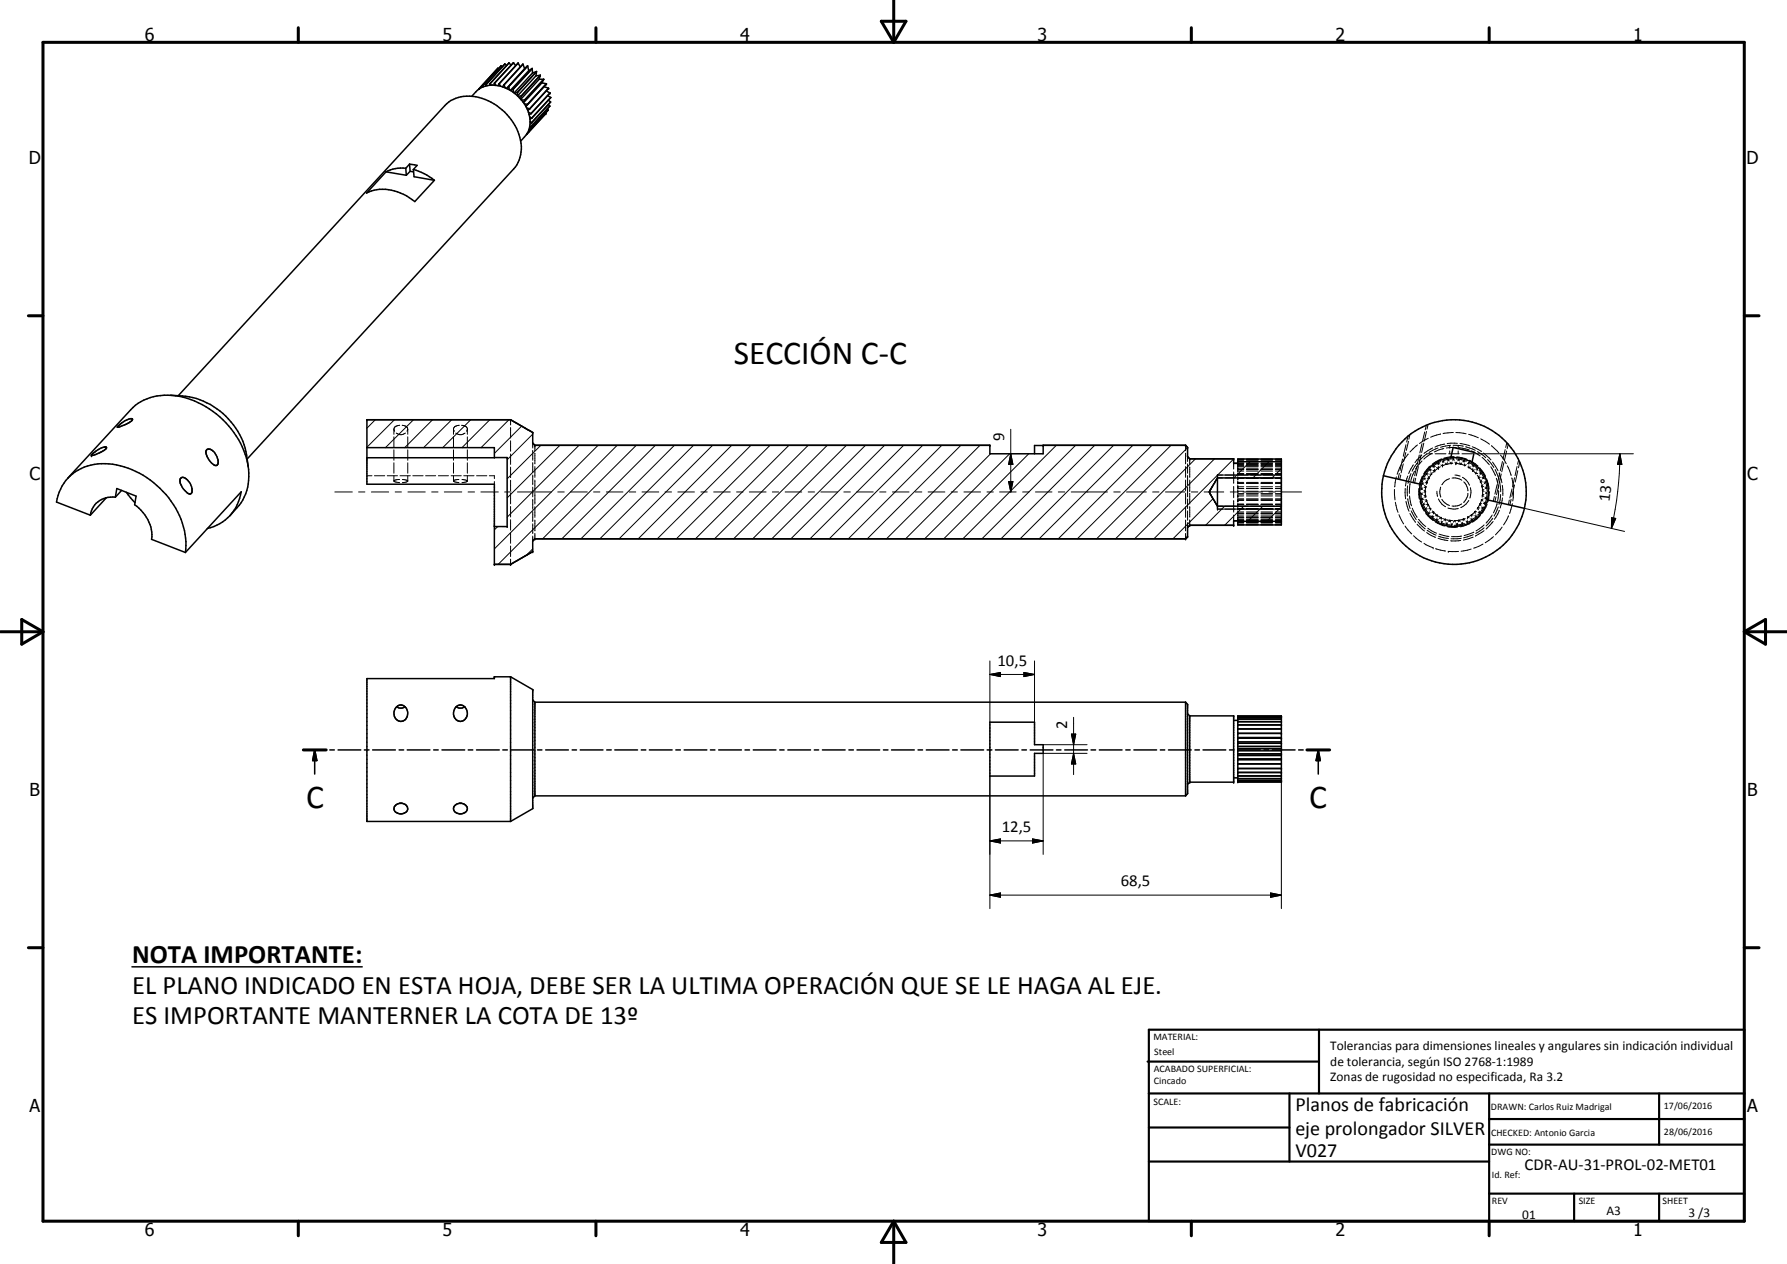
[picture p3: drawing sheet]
<svg xmlns="http://www.w3.org/2000/svg" width="420mm" height="297mm" viewBox="0 0 420 297" stroke-linecap="round" stroke-linejoin="round" font-family="sans-serif">
<g fill="none" stroke="#000" stroke-width=".35">
<path d="M114.2 19.9h.1M114.2 19.9v.3M114.2 19.9l.3 .3M115.2 19.7h.1M115.2 19.7v.4M115.2 19.7l.4 .3M116.2 19.6v.4M116.2 19.6h.1M116.3 19.6l.3 .5M117 16l-4.4 4.9M117 16l.2 .1M117.3 19.7l-.1 .5"/>
<path d="M117.3 19.7h.1M117.4 19.7l.3 .6M118.1 15.7l-.3-.2-4.5 4.9M118.5 19.9l-.4 .5M118.5 19.9h.1M118.5 19.9l.3 .7M118.7 15l-4.5 4.9M118.7 15.1l-4.5 4.8M118.7 15l.4 .4M118.7 15v.1M119.7 14.8l-4.5 4.9M119.7 14.8l.5 .5"/>
<path d="M120.7 14.7l-4.4 4.9M120.7 14.7l-4.5 4.9M120.7 14.7l.5 .7M121.8 14.8l-4.4 4.9M121.8 14.8l-4.5 4.9M121.8 14.8l.5 .9M123 15.1l-4.5 4.8M123 15.1l.3 1M123.3 16.1l-4.2 4.7M124 15.5h.1M124 15.5l-4.4 4.9M124 15.5l-.7 .6"/>
<path d="M124.1 15.5l-4.5 4.9M124.1 15.5l.2 1.1M124.3 16.6l-4.3 4.7M125.1 16.1l-4.4 4.9M125.1 16.1l-4.5 4.9M125.1 16.1l.1 1M125.1 16.1l-.8 .5M125.1 16.1h.1M125.2 17.1l-4.3 4.7M126 17.8l-4.3 4.7M126.1 16.8l-4.4 4.9M126.1 16.8l-.1 1"/>
<path d="M126.1 16.8l-.9 .3M126.1 16.8h.1M126.8 18.6h1M126.8 18.6l-4.3 4.7M127 17.7l-4.4 4.9M127 17.7l-4.4 4.8M127 17.7l-.2 .9M127 17.7l-1 .1M127.4 19.5l1.1 .2M127.4 19.5l-4.3 4.6M127.8 18.7l-4.4 4.8M127.8 18.6l-4.5 4.9"/>
<path d="M127.8 18.7l-.4 .8M127.8 18.6v.1M128.5 19.7l-4.5 4.9M128.5 19.7l-4.5 4.8M128.5 19.7l-.6 .7M95.4 39.5l.1 1.7M95.4 39.5a8 8 0 0 0-4.6 .9M96.3 38.6l1.8 .3-.9 .9M96.3 38.6l.1 1.7M96.3 38.6l-.9 .9M97.2 39.8l.2 1.7 4.7 .9M97.2 39.8l2.5 1 2.4 1.6"/>
<path d="M112.6 20.9v.1M112.6 21h.1M113.3 20.4l.1 .1M113.3 20.4h.2M118.8 20.7l1.2 .6M118.8 20.7a6.2 6.2 0 0 0-7.9 1.9M119.6 20.4l.2 .7M119.6 20.4l-.4 .4M120 21.3l1.7 1.2 .9 1M120.6 21h.1M120.6 21l-.5 .3M120.7 21v.7"/>
<path d="M121.7 21.7h.1M121.7 21.7l-.7 .2M121.7 21.7l-.1 .7M122.6 22.5v.1M122.6 23.5l1.1 1.6 .7 1.8M122.6 22.6l-.2 .6M122.6 22.5l-.8 .1M122.6 23.5h.8M123.3 24.4l.7 .1M123.4 23.5l-.3 .6M123.8 25.4l.7 .2M123.9 31.5h.1"/>
<path d="M124 24.5v.1M124.2 26.4l.7 .3M124.3 30.7h.1M124.3 30.6l.1 .1M124.4 26.9l.1 .6M124.5 27.5a5.7 5.7 0 0 1-2.1 5.7M124.5 25.6l-.4 .4M124.5 25.6h.1M124.5 27.5l.5 .3M124.5 29.8h.3M124.6 29.6l.2 .2M124.6 28.5l.4 .3"/>
<path d="M124.8 29.8h.1M124.9 26.7l-.5 .2M124.9 26.7h.1M125 27.8l-.4 .1M125 27.8h.1M125 28.8l-.4 .1M127.9 20.4l-4.3 4.6 .4-.4M127.9 20.4l1.1 .3M128.3 26.5l-4.4 5M128.4 21.4l.9 .4-4.4 4.9M128.7 25.6l.2 .3M128.8 22.5l.7 .4"/>
<path d="M128.9 25.9l-4.5 4.8M128.9 25.9h.1M128.9 24.6l.4 .3M128.9 23.5l.5 .5M129 20.7l-4.5 4.9M129.3 24.9l-4.5 4.9M129.4 24l-4.4 4.8M129.4 24h.1M129.5 22.9l-4.5 4.9M129.5 22.9h.1M90.8 40.4l-4.6 5a10.5 10.5 0 0 1 11.3 2l4.6-5M90.8 40.4l4.7 .8"/>
<path d="M96.4 40.3l.8 .1M96.4 40.3l-.9 .9M40 92.9l2.9 .1a17.1 17.1 0 0 1 15.1 13.9l.4 2.8M41.9 93l62.7-68.2a8.3 8.3 0 0 1 9.4-1.4 13.2 13.2 0 0 1 8.6 11.7 7.2 7.2 0 0 1-1.8 4.6l-62.7 68.2M120 98.6h-33.7v15.2h29.9v18.8h3.8M120 98.6l5.3 3M15.9 112.4l14.8-16.1a12.4 12.4 0 0 1 12.4-3 21 21 0 0 1 15.4 17 11.4 11.4 0 0 1-2.8 9l-1.6 1.9M15.9 112.4a10.8 10.8 0 0 0-2.6 5.6l7.9 3.1M15.9 112.4a12.5 12.5 0 0 1 13.3-2.7 20.5 20.5 0 0 1 14.5 17.6l-.1 2.5M21.8 106.6l2.1-1.4a.9 .9 0 0 1 1.1 0 5.8 5.8 0 0 1-2.5 1.6l-1 .3zM25 117l-3.8 4.1M27.1 116.8l.4-2 4.5 1.8-.3 2a8.9 8.9 0 0 1 3.9 8.1l8 3.1"/>
<path d="M27.1 116.8a5.1 5.1 0 0 0-5.9 4.3M27.6 100.4h.1M27.7 100.2l1.1-.9a2.8 2.8 0 0 1 2.3-.9 .74 .74 0 0 1-.7 .9l-2.3 1-.5 .1zM27.8 100.4h-.1M28.6 115.2l-1.5 1.6M29.7 115.7l2 2.5M42.4 112.5a1.25 1.25 0 0 1 1.9 .5 2.58 2.58 0 0 1 .6 3l-.3 .1a4 4 0 0 1-2.3-3.4zM48.6 105.7a1.79 1.79 0 0 1 2.2 1.3 2.05 2.05 0 0 1 .2 2.3 2.11 2.11 0 0 1-2-1.4l-.5-1.2-.1-.7zM86.3 105.2h29.9v2.4h-29.9M116.2 107.5h3v16.2h-3M125.3 101.6v2.5l.5 .5h106.9v2h12.6v-2h33.5l.4 .6v2.1l.5 .5h10.4v1.1h.9v-1h10.3v15.5h-10.3v-1h-.9v1h-10.4l-.5 .6v2.1l-.4 .5h-153l-.5 .5v2.5M245.3 104.7h-2.1v1.9"/>
<path d="M284.4 115.8l.1 .1M284.5 116l1.7 3h15.1M284.5 116h.1M286.2 111.6v8M291 108.5h10.3M301.3 112.3h-15.1l-1.7 2.9-.1 .3 .1 .5M325.3 111.8a17 17 0 0 0 12.7 20.4 17 17 0 0 0 20.4-12.7M325.3 111.8a17 17 0 0 1 20.4-12.7 17 17 0 0 1 12.7 20.4M325.3 111.8l8.7 2M334 113.8a8.1 8.1 0 0 0 6 9.7 8.1 8.1 0 0 0 9.7-6M341.1 107.6l.6-2.4 4.9 1.1-.5 2.4M341.1 107.6a8 8 0 0 1 5 1.1"/>
<path d="M341.1 107.6a8.2 8.2 0 0 0-7.1 6.2M346.1 108.7a8.1 8.1 0 0 1 3.6 8.8M349.7 117.5l8.7 2M54.1 121.2a11.2 11.2 0 0 0 2.6-5.6l-13.1 14.2M54.1 121.2a10.5 10.5 0 0 1-5.4 3M125.3 129.6l-5.3 3M291 122.5h10.3M120 159l5.3 3.1v27.9l-5.3 3M120 159v34M120 159h-3.8v.5h-29.9v33.5h33.7M71.3 176.2h5.4M74 176.2l.5 2.5h-1z"/>
<path d="M74 176.2v5.7M77.5 176.2h1.1M79.5 176.2h5.3M85.7 176.2h1.1M87.6 176.2h5.4M93.3 166.1a1.35 1.35 0 0 1 1.9 0M93.3 166.1a1.88 1.88 0 0 0-.6 2.3 1.88 1.88 0 0 0 2.1 1 2.03 2.03 0 0 0 .4-3.3M93.3 166.1l.8 .3h.6l.5-.3M93.8 176.2h1.1M95.7 176.2h5.4M102 176.2h1M103.9 176.2h5.4"/>
<path d="M107.3 166.1a1.38 1.38 0 0 1 2 0M107.3 166.1a1.94 1.94 0 0 0-.6 2.1 1.94 1.94 0 0 0 1.7 1.3 2.01 2.01 0 0 0 .9-3.4M107.3 166.1l.8 .3h.6l.6-.3M110.1 176.2h1.1M112 176.2h5.4M118.2 176.2h1.1M120.2 176.2h5.3M125.3 164.5l.5 .5M125.8 165v22M125.8 165h153M126.4 176.2h1M128.3 176.2h5.3"/>
<path d="M134.5 176.2h1M136.4 176.2h5.4M142.7 176.2h1M144.6 176.2h5.3M150.8 176.2h1M152.7 176.2h5.3M158.9 176.2h1.1M160.9 176.2h5.3M167 176.2h1.1M169 176.2h5.3M175.2 176.2h1M177.1 176.2h5.3"/>
<path d="M183.3 176.2h1.1M185.2 176.2h5.4M191.5 176.2h1M193.4 176.2h5.3M199.6 176.2h1M201.5 176.2h5.3M207.7 176.2h1.1M209.6 176.2h5.4M215.8 176.2h1.1M217.8 176.2h5.3M224 176.2h1.1M225.9 176.2h5.4"/>
<path d="M232.1 176.2h1.1M232.7 169.7h10.5v5.3h2.1v2h-2.1v5.4h-10.5zM234 176.2h5.4M240.3 176.2h1M242.2 176.2h5.4M248.4 176.2h1.1M250.3 176.2h5.4M256.5 176.2h1.1M258.5 176.2h5.3M264.7 176.2h1M266.6 176.2h5.3M272.8 176.2h1"/>
<path d="M274.7 176.2h5.4M278.8 165v22M278.8 165l.4 .5v21l-.4 .5M279.2 167.7l.5 .5M279.7 168.2v15.6M279.7 168.2h10.4v15.6h-10.4M281 176.2h1M282.9 176.2h5.3M289.1 176.2h1M290.1 169.3h.9M291 176.2h5.3M291 168.3h10.3v15.5h-10.3z"/>
<path d="M291 168.3h10.3M291 168.6h10.3M291 168.5h10.3M291 169h10.3M291 169.6h10.3M291 170.3h10.3M291 171.3h10.3M291 172.3h10.3M291 173.5h10.3M291 174.7h10.3M291 175.9h10.3M291 177.2h10.3"/>
<path d="M291 178.4h10.3M291 179.5h10.3M291 176.4h10.3M291 175.4h10.3M291 174.3h10.3M291 173.3h10.3M291 178.6h10.3M291 177.5h10.3M297.2 176.2h1.1M299.2 176.2h5.3M305.3 176.2h1.1M307.3 176.2h5.3"/>
<path d="M310 176.2l.4 2.5h-1zM310 176.2v5.7M93 189.2a1.62 1.62 0 0 1 1.8-.4 1.62 1.62 0 0 1 1 1.5 1.75 1.75 0 0 1-1.6 1 1.75 1.75 0 0 1-1.6-1.2zM94 188.8h.5M106.9 189.4a1.88 1.88 0 0 1 2.8 0 1.11 1.11 0 0 1-.7 1.7 1.51 1.51 0 0 1-1.6 0 1.51 1.51 0 0 1-.7-1.4zM108 188.8h.5M125.8 187l-.5 .5M125.8 187h153M279.7 183.8l-.5 .5M290.1 182.8h.9M291 182.4h10.3M291 180.6h10.3"/>
<path d="M291 181.5h10.3M291 182.3h10.3M291 183h10.3M291 183.4h10.3M291 183.7h10.3M31 227.2h54.2"/>
</g>
<g fill="#000">
<circle cx="117.8" cy="15.5" r=".18"/>
<circle cx="120.7" cy="14.7" r=".18"/>
<circle cx="121.8" cy="14.8" r=".18"/>
<circle cx="127" cy="17.7" r=".18"/>
<circle cx="128.5" cy="19.7" r=".18"/>
<circle cx="119.6" cy="20.4" r=".18"/>
<circle cx="124.4" cy="30.7" r=".18"/>
<circle cx="125" cy="28.8" r=".18"/>
<circle cx="128.3" cy="26.7" r=".18"/>
<circle cx="129" cy="20.7" r=".18"/>
<circle cx="129.3" cy="21.8" r=".18"/>
<circle cx="86.3" cy="98.6" r=".18"/>
<circle cx="120" cy="98.6" r=".18"/>
<circle cx="21.5" cy="107.1" r=".18"/>
<circle cx="125.3" cy="101.6" r=".18"/>
<circle cx="125.8" cy="104.6" r=".18"/>
<circle cx="232.7" cy="104.6" r=".18"/>
<circle cx="245.3" cy="104.6" r=".18"/>
<circle cx="278.8" cy="104.6" r=".18"/>
<circle cx="279.2" cy="105.2" r=".18"/>
<circle cx="279.7" cy="107.8" r=".18"/>
<circle cx="290.1" cy="107.8" r=".18"/>
<circle cx="116.2" cy="132.6" r=".18"/>
<circle cx="120" cy="132.6" r=".18"/>
<circle cx="125.3" cy="129.6" r=".18"/>
<circle cx="125.8" cy="126.6" r=".18"/>
<circle cx="278.8" cy="126.6" r=".18"/>
<circle cx="279.2" cy="126.1" r=".18"/>
<circle cx="279.7" cy="123.4" r=".18"/>
<circle cx="290.1" cy="123.4" r=".18"/>
<circle cx="116.2" cy="159" r=".18"/>
<circle cx="120" cy="159" r=".18"/>
<circle cx="125.3" cy="162.1" r=".18"/>
<circle cx="291" cy="174.7" r=".18"/>
<circle cx="291" cy="172.3" r=".18"/>
<circle cx="291" cy="170.3" r=".18"/>
<circle cx="291" cy="173.5" r=".18"/>
<circle cx="291" cy="168.3" r=".18"/>
<circle cx="291" cy="177.2" r=".18"/>
<circle cx="291" cy="169.6" r=".18"/>
<circle cx="301.3" cy="168.3" r=".18"/>
<circle cx="301.3" cy="169.6" r=".18"/>
<circle cx="301.3" cy="170.3" r=".18"/>
<circle cx="301.3" cy="174.7" r=".18"/>
<circle cx="301.3" cy="173.5" r=".18"/>
<circle cx="301.3" cy="172.3" r=".18"/>
<circle cx="301.3" cy="177.2" r=".18"/>
<circle cx="279.7" cy="183.8" r=".18"/>
<circle cx="290.1" cy="183.8" r=".18"/>
<circle cx="291" cy="180.6" r=".18"/>
<circle cx="291" cy="181.5" r=".18"/>
<circle cx="291" cy="183.4" r=".18"/>
<circle cx="291" cy="183.7" r=".18"/>
<circle cx="301.3" cy="183.7" r=".18"/>
<circle cx="301.3" cy="180.6" r=".18"/>
<circle cx="301.3" cy="181.5" r=".18"/>
<circle cx="301.3" cy="183.4" r=".18"/>
</g>
<g fill="none" stroke="#000" stroke-width=".24">
<path d="M88.3 98.6l-2 2M92.7 98.6l-6.4 6.5M94 99.9a1.45 1.45 0 0 0-1.4 1M94.6 99.9a1.16 1.16 0 0 1 1.3 1M97.2 98.6l-6.6 6.6M101.7 98.6l-6.5 6.6M106.2 98.6l-6.6 6.6M108 99.9l-.5 .1-.7 .5-.2 1.6M108.5 99.9l.5 .1 .8 .5 .1 1.6M110.7 98.6l-6.6 6.6M115.2 98.6l-6.6 6.6M119.7 98.6l-6.6 6.6"/>
<path d="M120 98.6v1.3M335.4 99.9l-.3 1.1M335.8 99.7l-.3 1.1M78.7 115.6h4.1M84.3 115.6h1.5M86.3 111.8h1.1M86.3 105.2h1.1M87.3 115.6h4.1M88 111.8h2.5M88 105.2h2.5M91 111.8h2.5M91 105.2h2.5"/>
<path d="M92.6 113l.3 .2 1 .2M92.6 100.9l.2 .4M92.6 100.8v1.3M92.6 102.7v2.4M92.6 105.7v2.5M92.6 108.8v2.4M92.6 111.8v1.2M92.9 115.6h1.5M93.2 101.8a1.68 1.68 0 0 0 2.1 0M93.9 112.7l-1 .1-.3 .2M94.1 111.8h2.4M94.1 105.2h2.4"/>
<path d="M94.6 112.7l1.3 .3M95.9 111.8v1.3l-1.3 .3M95.9 100.9l-.2 .4M95.9 100.8v1.3M95.9 102.7v2.4M95.9 105.7v2.5M95.9 108.8v2.4M95.9 115.6h4.1M97.1 111.8h2.4M97.1 105.2h2.4M100.1 111.8h2.3M100.1 105.2h2.3"/>
<path d="M101.5 115.6h1.5M103.1 111.8h2.3M103.1 105.2h2.3M104.5 115.6h4.1M106.1 111.8h2.3M106.1 105.2h2.3M106.6 113l.3 .2 1 .2M106.6 102.7v2.4M106.6 105.7v2.5M106.6 108.8v2.4M106.6 111.8v1.2M106.6 100.9l.2 .4"/>
<path d="M107.2 101.8a1.68 1.68 0 0 0 2.1 0M107.9 112.7l-1 .1-.3 .2M108.6 112.7l1.3 .3M109 111.8h2.5M109 105.2h2.5M109.9 111.8v1.3l-1.3 .3M109.9 100.9l-.2 .4M109.9 102.7v2.4M109.9 105.7v2.5M109.9 108.8v2.4M110.1 115.6h1.5M112 111.8h2.5"/>
<path d="M112 105.2h2.5M113.1 115.6h4.1M115.1 111.8h1.1v.7M115.1 105.2h1.1M116.2 105.2h.1M116.2 107.5h1.1M116.2 113.2v.6M118.3 107.5h.9M118.6 115.6h1.6M119.2 107.5h.1M120 100.5v2.5M120 103.6v2.4"/>
<path d="M120 106.7v2.4M120 109.8v2.4M120 112.9v2.4M120 116v2.4M120 119v2.5M121.7 115.6h8M122.7 100.1l-6.5 6.5M125.3 104.1v1.2M125.3 105.8v2.4M125.3 108.7v2.3M125.3 111.6v2.3M125.3 114.5v2.3"/>
<path d="M125.3 117.3v2.4M125.3 102l-6.1 6M125.8 104.6v1.3M125.8 106.5v2.5M125.8 109.6v2.6M125.8 112.8v2.5M125.8 116v2.4M125.8 119.1v2.5M127.2 104.6l-8 7.9M131.1 115.6h1.6M131.6 104.6l-12.4 12.4M134.1 115.6h4"/>
<path d="M136.1 104.6l-16.9 16.9M139.6 115.6h1.4M140.6 104.6l-24.4 24.4M142.6 115.6h3.9M145.1 104.6l-28 28M148 115.6h1.5M149.6 104.6l-22 22M150.9 115.6h4M154.1 104.6l-22 22M156.4 115.6h1.5M158.6 104.6l-22 22M159.4 115.6h3.9"/>
<path d="M163.1 104.6l-22.1 22M164.8 115.6h1.5M167.5 104.6l-21.9 22M167.8 115.6h3.9M172 104.6l-21.9 22M173.2 115.6h1.5M176.2 115.6h3.9M176.6 104.6l-22.1 22M181 104.6l-22 22M181.6 115.6h1.5M184.6 115.6h3.9M185.5 104.6l-22 22"/>
<path d="M190 104.6l-22 22M190 115.6h1.5M193 115.6h3.9M194.5 104.6l-22 22M198.4 115.6h1.5M199 104.6l-22 22M201.4 115.6h3.9M203.5 104.6l-22 22M206.8 115.6h1.5M208 104.6l-22 22M209.8 115.6h3.9M212.5 104.6l-22.1 22"/>
<path d="M215.2 115.6h1.5M216.9 104.6l-21.9 22M218.2 115.6h4M221.4 104.6l-21.9 22M223.6 115.6h1.5M225.9 104.6l-22 22M226.6 115.6h3.9M230.4 104.6l-22 22M232.1 115.6h1.4M232.9 106.6l-20 20M235 115.6h3.9M237.1 113.2h1.1l-.6 2.4z"/>
<path d="M237.4 106.6l-20 20M237.6 106.6l.6 2.5h-1.1zM237.6 100.9v14.7M240.4 115.6h1.6M241.9 106.6l-20 20M243.4 115.6h3.9M248.4 104.6l-22 22M248.8 115.6h1.5M251.9 115.6h8.5M252.9 104.6l-22 22M257.4 104.6l-22 22M261.8 104.6l-22 22"/>
<path d="M261.9 115.6h1.5M264.9 115.6h4.6M266.3 104.6l-22 22M270.8 104.6l-22 22M271 115.6h1.5M274 115.6h4.6M275.3 104.6l-22 22M278.8 104.6v1.3M278.8 106.5v2.5M278.8 109.6v2.6M278.8 112.8v2.5M278.8 116v2.4"/>
<path d="M278.8 119.1v2.5M279.2 107.3v1.2M279.2 109v2.2M279.2 111.8v2.2M279.2 114.6v2.2M279.2 117.3v2.2M279.2 105.2l-21.4 21.4M279.7 115.3h.1M279.7 107.8v1.3M279.7 109.7v2.5M279.7 112.8v2.5M279.7 116v2.4"/>
<path d="M279.7 119v2.5M280.1 115.6h1.5M281.1 107.8l-18.8 18.8M283.1 115.6h4.6M285.1 114.3l-.8 1.3 .8 1.4M285.2 117.2l-9.4 9.4M285.4 117.6l.8 1.4h1.2M285.6 107.8l-18.8 18.8M286.2 119.6h.1M286.2 111.6h.1M286.2 119.6h1.2M286.2 111.6h1.2"/>
<path d="M287.4 112.3h-1.2l-.8 1.4M287.9 119l-4.4 4.4M288.1 119.6h2.3M288.1 112.3h2.3M288.1 119h2.3M288.1 111.6h2.3M289.3 115.6h1.4M290.1 108.9v1.3M290.1 110.9v2.7M290.1 114.3v2.7M290.1 117.6v2.8M290.1 107.9l-18.8 18.7"/>
<path d="M291 119.5h.1M291 118.6h.1M291 117.6h.1M291 116.5h.1M291 116.6h.1M291 115.4h.1M291 115.5h.1M291 114.4h.1M291 114.3h.1M291 113.4h.1M291 112.3h.1M291 112.4h.1"/>
<path d="M291 111.4h.1M291 110h.1M291 109.5h.1M291 108.9h.1M291 109h.1M291 108.9v.4M291 109.3v.3M291 109.8v.4M291 111.2v.6M291 112v.7M291 113v.7M291 114v.7"/>
<path d="M291 115.1v.7M291 116.2v.7M291 117.2v.4M291 117.6v.4M291 118.3v.6M291 119.2v.6M291 119.6h8.5M291 118.5h1.4M291 117.3h1.4M291 116h1.4M291 116.1h1.4M291 114.8h1.4"/>
<path d="M291 113.6h1.4M291 112.4h1.4M291 111.3h1.4M291 110.3h1.4M291 109.5h1.4M291 108.8h1.4M291 108.3h1.4M291 108h1.4M291 107.9h1.4M291 109h1.4M291 109.2h1.4M291 110h1.4"/>
<path d="M291 110.7h1.4M291 111.5h1.4M291 113.4h1.4M291 114.4h1.4M291 115.4h1.4M291 116.5h1.4M291 117.6h1.4M291 118.6h1.4M291 119.5h1.4M291 112.3h2.4M291 119h2.4M291 111.6h2.4"/>
<path d="M292.3 115.6h4.6M292.4 110.4h-1.4v.5M292.4 119l-4.5 4.4M293.1 118.5h2.7M293.1 117.3h2.7M293.1 116h2.7M293.1 116.1h2.7M293.1 114.8h2.7M293.1 113.6h2.7M293.1 112.4h2.7M293.1 111.3h2.7M293.1 110.3h2.7"/>
<path d="M293.1 110.4h2.7M293.1 109.5h2.7M293.1 108.8h2.7M293.1 108.3h2.7M293.1 108h2.7M293.1 107.9h2.7M293.1 109h2.7M293.1 109.2h2.7M293.1 110h2.7M293.1 110.7h2.7M293.1 111.5h2.7M293.1 113.4h2.7"/>
<path d="M293.1 114.4h2.7M293.1 115.4h2.7M293.1 116.5h2.7M293.1 117.6h2.7M293.1 118.6h2.7M293.1 119.5h2.7M293.9 108.5l-3.8 3.8M294 112.3h2.4M294 119h2.4M294 111.6h2.4M296.5 118.5h2.7M296.5 117.3h2.7"/>
<path d="M296.5 116h2.7M296.5 116.1h2.7M296.5 114.8h2.7M296.5 113.6h2.7M296.5 112.4h2.7M296.5 111.3h2.7M296.5 110.3h2.7M296.5 110.4h2.7M296.5 109.5h2.7M296.5 108.8h2.7M296.5 108.3h2.7M296.5 108h2.7"/>
<path d="M296.5 107.9h2.7M296.5 109h2.7M296.5 109.2h2.7M296.5 110h2.7M296.5 110.7h2.7M296.5 111.5h2.7M296.5 113.4h2.7M296.5 114.4h2.7M296.5 115.4h2.7M296.5 116.5h2.7M296.5 117.6h2.7M296.5 118.6h2.7"/>
<path d="M296.5 119.5h2.7M296.9 119l-3.5 3.5M297 112.3h2.5M297 119h2.5M297 111.6h2.5M298.4 108.5l-3.8 3.8M298.4 115.6h1.5M299.9 119.6h1.4M299.9 118.5h1.4M299.9 117.3h1.4M299.9 116h1.4M299.9 116.1h1.4"/>
<path d="M299.9 114.8h1.4M299.9 113.6h1.4M299.9 112.4h1.4M299.9 111.3h1.4M299.9 110.3h1.4M299.9 110.4h1.4M299.9 109.5h1.4M299.9 108.8h1.4M299.9 108.3h1.4M299.9 108h1.4M299.9 107.9h1.4M299.9 109h1.4"/>
<path d="M299.9 109.2h1.4M299.9 110h1.4M299.9 110.7h1.4M299.9 111.5h1.4M299.9 113.4h1.4M299.9 114.4h1.4M299.9 115.4h1.4M299.9 116.5h1.4M299.9 117.6h1.4M299.9 118.6h1.4M299.9 119.5h1.4M300 112.3h1.3"/>
<path d="M300 119h1.3M300 111.6h1.3M301.3 119.1l-3.5 3.4M301.3 110.2l-2.2 2.1M301.4 115.6h4.6M327.9 115l.1 2.5M328.1 118l.6 2.4M328.3 112.1l-.4 2.3M329 111.3l-.3 1.3M329.3 111.6l-.2 1.1M329.4 109.2l-.9 2.3M329.8 107.9l-.6 2.7"/>
<path d="M329.9 109l-.5 2.1M330.4 114.8l.1 2.4M330.5 106.3l-.5 2.2M330.6 117.8l.7 2.3M330.6 104.5l-.7 2.7M331 114.2l-.1 2.4M331 117.2l.5 2.3M331 111.9l-.6 2.3M331 102.5l-.3 1.4M331.1 106.7l-1.4 2M331.2 103.7l-.5 2.1M331.4 116.5l.5 2.4"/>
<path d="M331.5 102.2l-.3 1M331.5 113.6l-.1 2.4M331.8 111.3l-.8 2.3M332.1 119.4l1.1 2.2M332.3 109.2l-1.1 2.1M332.5 112.3l-.3 1.1M332.6 110.7l-.9 2.3M332.9 112.4l-.3 1.1M333.1 109.6l-.5 2.2M333.3 108.8l-1.3 1.9M333.3 104.6l-1.8 1.6M333.5 109.6l-.5 2.2"/>
<path d="M333.6 114.8l.1 2.5M333.7 106.9l-.5 2.2M333.9 117.9l.9 2.2M334 115.7l.5 2.4M334.1 116.1h.1M334.1 116.1l.4 .1M334.1 106.9l-.5 2.2M334.2 114.8h.1M334.2 114.8l.3 .2M334.3 117.3h.1M334.3 106.9l-1.6 1.8M334.3 117.3l.4 .1"/>
<path d="M334.3 108.3l-1.4 1.9M334.3 104.3l-.5 2.1M334.4 113.6h.1M334.4 113.6l.3 .2M334.5 111.9l-.7 1.5-.1 .8M334.5 115.9l-.4 .2M334.5 114.7l-.3 .1M334.6 117.1l-.3 .2M334.6 112.7l-.5 2.4M334.7 118.5h.1M334.7 118.7l.5 1.1 .8 .9M334.7 118.5h.4"/>
<path d="M334.8 113.5l-.4 .1M334.8 104.1l-.5 2.2M334.8 112.4h.1M334.8 112.4h.4M334.8 112.4l.3 .3M334.8 115.2l.3 .2M334.8 116.4l.4 .1M334.9 118.2l-.2 .3M334.9 114.1l.3 .2M335 101.5l-.5 2.2M335 117.5l.4 .1M335.2 119.6h.1"/>
<path d="M335.2 116.5h.1M335.2 116.6h.1M335.2 115.4h.1M335.2 115.4l-.4 .3M335.2 116.6l-.3 .2M335.2 114.3h.1M335.2 114.4h.1M335.2 114.4l-.4 .2M335.2 114.4l-.1 .8 .1 1.6M335.3 114.4h.1M335.3 113l.3 .4M335.4 117.4l1 2.2"/>
<path d="M335.4 118.5l.5 .1M335.4 119.3l-.2 .3M335.4 101.4l-.5 2.2M335.4 111.3h.1M335.4 117.6h.1M335.4 111.3l.2 .4M335.4 106.7h.1M335.4 106.7l-1.7 1.6M335.4 111.3l.4 .1M335.4 117.6l-.2 .3M335.5 113.4l-.4 .1M335.5 106.6h1.3"/>
<path d="M335.6 113.4h.1M335.6 119.6h-.4M335.8 103l-2.1 1.2M335.8 112l.2 .3M335.8 118.6l-.2 .4M336 112.3h.1M336 112.4h-.4M336.2 110.4h.1M336.2 110.4l.1 .3M336.2 110.4h.4M336.3 110.2l-1.4 1.9M336.3 109.5l-1.6 1.9"/>
<path d="M336.4 119.6l-.2 .3M336.4 119.5v.1M336.4 119.5h.1M336.4 119.5h-.5M336.4 111.6l-1 2.2M336.5 111l.1 .5-.4-.1M336.7 106.5l-1.9 1.4M336.8 105.3l-2 1.3M336.9 110.5l.4 .2M337.1 109.5h.1M337.1 109.5l.1 .4M337.1 109.5l.4 .1"/>
<path d="M337.3 110.7h.1M337.3 110.2v.5M337.4 106.6h2.6M337.8 109.9l.3 .1M337.9 115.4l.1 1.3M338.1 105.3l-2.1 1M338.1 108.8h.1M338.1 110h.1M338.1 108.8v.4M338.1 108.8l.4 .2M338.2 110h.1M338.2 109.6v.4"/>
<path d="M338.2 117.3a3.4 3.4 0 0 0 1.7 1.8M338.7 109.7l-1.9 1.5M338.7 102l-2.3 .7M338.7 114.5l-.2 .9 .2 1.4M338.8 109.3l.4 .2M338.8 108.5l-2 1.2M338.9 107.9l-2.1 1.2M339 117.3l.8 .9 1 .6M339.2 109.5h.1M339.2 109.4v.1M339.2 109.1v.3M339.3 108.3h.1"/>
<path d="M339.3 108.3l-.1 .4M339.3 108.3l.2 .3M339.5 105.4l-2.3 .8M339.7 104.4l-2.3 .7M340.3 108.7l-.1 .5-.4-.4M340.4 119.4l1.3 .2 1.2-.1M340.5 108h.1M340.5 108l-.1 .4M340.5 108l.2 .3M340.6 106.6h2.5M340.8 112.5a3.3 3.3 0 0 0-1.8 1.4M340.9 104.7v.6"/>
<path d="M340.9 106v.6M341.1 104.6l-2.4 .5M341.4 112.4h1.2l1.1 .5M341.4 108.6l-.2 .4-.3-.4M341.6 108.2l.1-.3 .2 .3M341.6 108.9l-1.7 .2-.7 .3M341.7 104.6l2.3 .3M341.7 101.6l-2.4 .3M341.8 107.8l-2.4 .4M341.9 107.4h-1l-1.4 .3M342.1 108.6l.2 .3M342.1 111.6l1.2 .3"/>
<path d="M342.2 108.9l2.3 .5M342.3 109h.1M342.3 101.6l2.4 .3M342.4 105.2l-2.3 .1M342.4 107.9l2.4 .5M342.5 107.4l2.4 .5M342.5 108.6l-.2 .3M342.7 104.2l-2.4 .1M342.8 104.7v.6M342.8 106v.6M343 107.9h.1M343 107.9l.1 .4"/>
<path d="M343 107.9l-.2 .3M343.1 105.2h.1M343.1 105.2l2.3 .5M343.2 108.7l.2 .4M343.3 104.2l2.3 .6M343.7 108.8l-.3 .3M343.7 118.4l-1 .5h-1.3M343.7 106.6h2.6M343.9 112.2l.8 .6 .8 1.2M344.2 113.2l.5 .7 .4 1.5M344.2 108.2h.1M344.2 108.2v.4"/>
<path d="M344.2 108.2l-.3 .3M344.3 109l.1 .5M344.4 109.4v.1M344.6 105l2.3 .8M344.8 109.2l-.3 .2M345.1 109.7l.8 .5 1.1 1M345.1 116l-.2 .9-.8 1.1M345.3 102.1l2.3 .8M345.3 108.7h.1M345.3 108.7l2 1.4M345.3 108.7v.4M345.3 109.5v.4l.5-.2"/>
<path d="M345.3 108.7l-.3 .3M345.3 117.6a4.2 4.2 0 0 1-1.8 1.7M345.5 108.2l2 1.3M345.7 114.6l.2 1.2-.3 1.3M345.9 106l2.1 1.1M346.1 105l2.2 1.1M346.2 110.6h.1M346.3 110.5h.1M346.3 110.1l-.1 .5M346.4 109.3h.1M346.4 109.4v.3M346.4 109.3l-.3 .2"/>
<path d="M346.7 110.4l-.4 .1M346.9 106.6h37.1M347 111.3h.1M347.1 110.9l-.1 .4M347.3 111.7l.3 .4M347.4 110.2h.1M347.4 106.1l1.9 1.5M347.4 110.2l-.2 .3M347.4 110.2l-.4 .1M347.4 119.3h.1M347.4 111.3h-.4M347.4 119.3l.2 .5"/>
<path d="M347.5 119.3h.1M347.5 119.3l.4 .1M347.5 119.3l-.2 .3M347.6 112.2h.1M347.6 112.2h.5M347.6 112.1h.1M347.6 112.1l.8 1.7M347.8 110.5l1.2 2.1M347.8 111.8l-.2 .3M347.9 110h.1M347.9 118.4h.1M347.9 110l1.4 2"/>
<path d="M348 118.4l.2 .4M348 118.4h.1M348.1 113.2h.1M348.1 103.1l2.1 1.3M348.1 113.2h.4M348.2 111.1h.1M348.2 111.2l-.2 .3M348.2 111.1l-.4 .1M348.3 119.4h.3M348.3 117.4h.1M348.3 112.8l-.2 .4M348.4 114.2h.1"/>
<path d="M348.4 118.4h-.4M348.4 119.1l.2 .3M348.4 112.2h.4M348.4 114.2l.4 .1M348.4 114.1v.1M348.5 107.5l1.7 1.7M348.5 116.3h.1M348.5 114.5l.1 1.9M348.5 114.4v.1M348.5 116.3l.1 .1M348.6 116.3h.1M348.6 115.3l.3 .2"/>
<path d="M348.6 116.4l.3 .2M348.6 116.4l-.1 .4M348.6 119.4h.1M348.6 117.7l-.3-.3-.8 1.9M348.7 113.9l-.3 .2M348.7 117.3l-.4 .1M348.8 106.5l1.8 1.6M348.8 112.2h.1M348.8 119.1l-1.4 2M348.8 112.2l-.2 .3M348.9 113.3h.4l-.3 .4M348.9 115l-.3 .3"/>
<path d="M348.9 116.2l-.3 .1M348.9 118l.3 .3M349.2 118.3h.1M349.2 114.5l.3 .1M349.2 116.8l.3 .3M349.2 118.3h-.4M349.2 113.2l.5 2.4M349.3 115.7l.3 .1M349.5 117.1h.1M349.5 117.1l-.4 .1M349.5 114.6h.1M349.5 112.5l.6 2.4"/>
<path d="M349.5 114.6l-.3 .2M349.6 115.8h.1M349.6 115.8l-.3 .2M349.6 116.2l-.5 2.3M349.7 118.5l-1.3 2.1M349.7 108l1.5 1.9M350.2 115.5l-.4 2.4M350.5 109.7l1.1 2.1M350.7 104.8l1.7 1.7M350.9 108.6l1.3 2M351.4 116.7l-.3 1.1M351.5 110.4l1 2.2"/>
<path d="M351.7 116.8l-.2 1.1M351.8 112.4l.5 2.3M352 118.3l-.9 2.2M352 113.9l-.5 2.2M352.3 119.1l-1 2.2M352.3 115.3l-.2 2.4M352.4 114.1l-.5 2.1M352.5 111.1l.6 2.4M352.5 119.9l-1.1 2.1M352.6 113.2l.2 2.4M352.6 111.2l-.5 2.2M352.8 106.9l1.3 2.1"/>
<path d="M352.8 116.2l-.3 2.3M353 111.4l-.5 2.1M353.2 114l.1 2.5M353.3 117l-.6 2.4M353.3 108.5l-.5 2.1M353.6 108.7l-.5 2.2M353.9 105.7l-.5 2.2M354.2 106l-.5 2.2M354.3 104.1l-.3 1.1M354.4 109.5l.9 2.3M354.6 104.4l-.2 1.1M354.9 117.5l-.2 1.1"/>
<path d="M355.3 117.3l-.3 1.4M355.5 112.3l.3 2.4M355.5 114.9l-.5 2.1M355.6 118.4l-.7 2.2M355.8 115.3l-.1 2.4M356.1 112.3l-.5 2.1M356.1 114l-.6 2.7M356.7 109.6l-.5 2.2M356.9 110.6l-.6 2.7M357.1 108.1l-.3 1M357.3 108.6l-.3 1.3M358.4 119.5l23.6 5.4"/>
<path d="M380.9 106.6l.4 2.5h-1zM380.9 106.6a79.8 79.8 0 0 1-2 17.6M116.2 123.7h1.1M117 123.7l-.8 .8M118.3 123.7h.9M119.2 123.7h.1M120 122.1v2.5M120 125.2v2.5M120 128.3v2.5M120 131.4v1.2M125.3 120.2v2.4M125.3 123.1v2.3"/>
<path d="M125.3 126v1.1M125.3 129l-1.6 1.5M125.8 122.2v2.6M125.8 125.4v1.2M278.8 122.2v2.6M278.8 125.4v1.2M279.2 120.1v2.2M279.2 122.8v1.2M279.7 122.2v1.2M290.1 121v1.4M291 121.7h.1M291 120.4h.1"/>
<path d="M291 122.3h.1M291 120.1v.5h1.4M291 120.8v.5M291 121.4v.4M291 121.9v.5M291 122.3h1.4M291 122.8h1.4M291 122.2h1.4M291 121.5h1.4M291 120.6h1.4M291 123.4h1.4M291 123.2h1.4"/>
<path d="M291 120.3h1.4M291 121h1.4M291 122h1.4M293.1 122.3h2.7M293.1 122.8h2.7M293.1 122.2h2.7M293.1 121.5h2.7M293.1 120.6h2.7M293.1 123.4h2.7M293.1 123.2h2.7M293.1 120.3h2.7M293.1 121h2.7"/>
<path d="M293.1 122h2.7M296.5 122.3h2.7M296.5 122.8h2.7M296.5 122.2h2.7M296.5 121.5h2.7M296.5 120.6h2.7M296.5 123.4h2.7M296.5 123.2h2.7M296.5 120.3h2.7M296.5 121h2.7M296.5 122h2.7M299.9 122.3h1.4"/>
<path d="M299.9 122.8h1.4M299.9 122.2h1.4M299.9 121.5h1.4M299.9 120.6h1.4M299.9 123.4h1.4M299.9 123.2h1.4M299.9 120.3h1.4M299.9 121h1.4M299.9 122h1.4M328.9 120.9l1.1 2.2M330 123.1h.1M330.4 123.6l1.5 1.9"/>
<path d="M331.5 120.6l1.3 2.1M331.8 120.1l1.2 2M332.3 125.9l2 1.5M333.2 123.2l1.7 1.6M333.4 122.6l1.7 1.7M333.5 122l1.7 1.7M334.8 127.7l2.2 1M335.2 120.6l1.1 1.2 .7 .5M335.4 125.1l2.2 1.2M335.6 124.6l2 1.2M335.7 124.1l2.1 1.2M335.9 120.6h.1"/>
<path d="M336.1 120.3l-.2 .3M336.3 120.5l-.4 .1M336.4 121.2l2 1.4M336.8 120.1l.7 .7 1.2 .8M336.8 121.5h.1M336.9 121.2l-.1 .3M337 128.7h.1M337 120.3l-.3 .1M337.1 120.4h.1M337.1 120.3h.1M337.1 120.4l-.1 .4M337.1 121.4l-.3 .1"/>
<path d="M337.1 120.3v.1M337.5 122.7l2.2 .9M337.5 121.2l.4-.2v.5M337.5 128.9l2.4 .6M337.9 121.8l-.1 .4 .3-.2M338.1 126.5l2.3 .5M338.2 126l2.4 .5M338.4 125.5l2.3 .6M338.8 121.6h.1M338.8 121.6l-.4 .2M338.8 121.6l.1 .4M338.9 121.7h.1"/>
<path d="M338.9 122.4v.4M338.9 122.8h.1M338.9 122.9l2.4 .5M339.2 121.8l1.7 .5M339.2 122.6l-.3 .2M339.5 122.3l.3-.3 .1 .4M340 122.8l.1 .4M340.1 123.2h.1M340.3 123.8l2.4 .1M340.3 122.9l-.2 .3M340.5 129.6h.1M340.5 129.6h2.4"/>
<path d="M340.8 122.3h.1M340.8 122.3l-.2 .3M340.9 122.3h.1M340.9 122.3l.2 .4M340.9 122.3h.6M341.2 123l.1 .4M341.3 123.4h.1M341.5 123.1l-.2 .3M341.9 122.3l-.2 .4M342 122.3l.2 .4M342 122.3h.1M342.4 123l.2 .4"/>
<path d="M342.6 123.4h.1M342.7 123l-.1 .4M343 122.3l-.2 .3M343 122.2h.1M343.1 122.3h.1M343.1 122.3l.2 .3M343.4 127l-2.3 .1M343.6 126.5l-2.4 .1M343.6 122.9l.2 .2M343.7 126l-2.4 .1M343.8 123.1h.1M343.9 122.8l-.1 .3"/>
<path d="M344.1 122l-.1 .4M344.1 121.9v.1M344.1 122h.1M344.1 122l.3 .2M344.3 123l-2.4 .4M344.5 121.8l-1 .4-1.4 .1M344.7 122.5l.3 .2M345 122.7h.1M345 122.3v.4M345.4 121.7l-.4-.2v.5M345.6 123l-2.2 .8M345.8 121.9l.3 .2"/>
<path d="M345.9 129l-2.4 .5M346 120.9l.4 .2M346 121v.4M346 120.9v.1M346.1 121.8v.3M346.1 122.1h.1M346.4 126.2l-2.3 .7M346.4 125.6l-2.2 .8M346.5 125.1l-2.3 .8M346.7 120.2h.1M346.7 120.3h.1M346.7 120.2l.5 .1"/>
<path d="M346.7 121.2l.4 .2M346.7 120.3l.2 .3M346.9 120.1l-.6 .7-1.3 .8M347 121.5l-2.1 1.3M347 121l.1 .3M347.1 121.3h.1M347.5 120.4h.4M347.8 120.1l.1 .3M347.9 120.4h.1M348.1 121.2l-1.9 1.5M348.7 127.8l-2.2 1M348.9 124l-1.9 1.3"/>
<path d="M348.9 124.7l-2 1.3M348.9 123.4l-1.9 1.4M350.8 121l-1.4 1.9M351 121.8l-1.6 1.8M351.1 122.6l-1.7 1.7M351.1 126.1l-1.9 1.5M353.2 123.9l-1.6 1.8M354.7 121.2l-1.2 2.2M378.9 121.7l1 .1-1 2.4zM232.7 158.5l2.5-.5v1zM232.7 158.5h10.5M232.7 155.3v14.4"/>
<path d="M240.7 158l2.5 .5-2.5 .5zM243.2 155.3v14.4M245.3 175h10.3M251.9 172.5h1l-.5 2.5zM252.4 177l.5 2.5h-1zM252.4 168.6v13.4M255.6 177h-10.3v23.8M232.7 197.6l2.5-.5v1zM232.7 182.4v31.1M232.7 197.6h12.6M242.8 197.1l2.5 .5-2.5 .5zM301.3 181.5v32"/>
<path d="M232.7 210.4l2.5-.6v1.1zM232.7 210.4h68.6M298.7 209.8l2.6 .6-2.6 .5z"/>
</g>
<path d="M286.2 111.6h15.1M286.2 119.6h15.1" fill="none" stroke="#000" stroke-width=".25"/>
<g fill="none" stroke="#000" stroke-width=".71">
<path d="M10.1 9.9h400v277.1h-400zM70.1 6.5v3.4M140.1 6.5v3.4M207.2 5h5.8l-2.9 4.9zM210.1 0v9.9M280.1 6.5v3.4M350.1 6.5v3.4M6.7 74.2h3.4M410.1 74.2h3.5M.1 148.5h10M5.1 145.6l5 2.9-5 2.9zM410.1 148.5h10"/>
<path d="M410.1 148.5l5-2.9v5.8zM71.3 176.2h5.4M307.3 176.2h5.3M6.7 222.7h3.4M410.1 222.7h3.5M70.1 287v3.4M140.1 287v3.4M210.1 287v10M210.1 287l2.9 5h-5.8zM280.1 287v3.4M350.1 287v3.4"/>
</g>
<g fill="none" stroke="#000" stroke-width=".51">
<path d="M269.8 249.5h40.3M270.1 242h140v45h-140zM270.1 257h140M303.2 257v16M310.1 242v15M350.1 257v30M390.1 257v12M270.1 265h33.1M270.1 273h80M350.1 269h60M350.1 263h60M350.1 280.5h60"/>
<path d="M370.1 280.5v6.5M390.1 280.5v6.5"/>
</g>
<g fill="#000">
<path d="M237.1 113.2h1.1l-.6 2.4zM237.6 106.6l.6 2.5h-1.1zM380.9 106.6l.4 2.5h-1zM378.9 121.7l1 .1-1 2.4zM232.7 158.5l2.5-.5v1zM240.7 158l2.5 .5-2.5 .5zM74 176.2l.5 2.5h-1zM251.9 172.5h1l-.5 2.5zM252.4 177l.5 2.5h-1zM310 176.2l.4 2.5h-1zM232.7 197.6l2.5-.5v1zM242.8 197.1l2.5 .5-2.5 .5z"/>
<path d="M232.7 210.4l2.5-.6v1.1zM298.7 209.8l2.6 .6-2.6 .5z"/>
</g>
<g font-size="7.9">
<text x="172.5" y="85.6">SECCIÓN C-C</text>
<text x="72" y="189.8">C</text>
<text x="307.8" y="189.8">C</text>
</g>
<g font-size="6.3">
<text x="31.1" y="226.3">NOTA IMPORTANTE:</text>
<text x="31.1" y="233.6">EL PLANO INDICADO EN ESTA HOJA, DEBE SER LA ULTIMA OPERACIÓN QUE SE LE HAGA AL EJE.</text>
<text x="31.1" y="240.7">ES IMPORTANTE MANTERNER LA COTA DE 13º</text>
</g>
<g font-size="4.7">
<text x="304.6" y="261.2">Planos de fabricación</text>
<text x="304.6" y="266.6">eje prolongador SILVER</text>
<text x="304.6" y="272">V027</text>
</g>
<g font-size="4.2">
<text x="34" y="9.6">6</text>
<text x="104" y="9.6">5</text>
<text x="174" y="9.6">4</text>
<text x="244" y="9.6">3</text>
<text x="314" y="9.6">2</text>
<text x="384" y="9.6">1</text>
<text x="6.8" y="38.7">D</text>
<text x="410.6" y="38.7">D</text>
<text x="7" y="112.9">C</text>
<text x="410.8" y="112.9">C</text>
<text x="7" y="187.1">B</text>
<text x="410.8" y="187.1">B</text>
<text x="7" y="261.4">A</text>
<text x="410.8" y="261.4">A</text>
<text x="34" y="290.4">6</text>
<text x="104" y="290.4">5</text>
<text x="174" y="290.4">4</text>
<text x="244" y="290.4">3</text>
<text x="314" y="290.4">2</text>
<text x="384" y="290.4">1</text>
</g>
<g font-size="3.9">
<text x="236.1" y="103.7" transform="rotate(-90 236.1 103.7)">9</text>
<text x="378.4" y="117.9" transform="rotate(-83 378.4 117.9)">13°</text>
<text x="234.5" y="156.5">10,5</text>
<text x="250.9" y="171.4" transform="rotate(-90 250.9 171.4)">2</text>
<text x="235.5" y="195.6">12,5</text>
<text x="263.5" y="208.3">68,5</text>
<text x="358.5" y="275">CDR-AU-31-PROL-02-MET01</text>
</g>
<g font-size="3.1">
<text x="312.7" y="246.8">Tolerancias para dimensiones lineales y angulares sin indicación individual</text>
<text x="312.7" y="250.4">de tolerancia, según ISO 2768-1:1989</text>
<text x="312.7" y="254">Zonas de rugosidad no especificada, Ra 3.2</text>
<text x="357.9" y="286.4">01</text>
<text x="377.7" y="285.6">A3</text>
<text x="397" y="285.9">3 /3</text>
</g>
<g font-size="2.4">
<text x="271.2" y="244.4">MATERIAL:</text>
<text x="271.3" y="252">ACABADO SUPERFICIAL:</text>
<text x="271.4" y="247.9">Steel</text>
<text x="271.3" y="254.6">Cincado</text>
<text x="271.2" y="259.7">SCALE:</text>
<text x="350.6" y="260.8">DRAWN: Carlos Ruiz Madrigal</text>
<text x="391.2" y="260.6">17/06/2016</text>
<text x="350.6" y="267">CHECKED: Antonio Garcia</text>
<text x="391.2" y="266.7">28/06/2016</text>
<text x="350.6" y="271.4">DWG NO:</text>
<text x="350.8" y="276.9">Id. Ref:</text>
<text x="350.8" y="282.8">REV</text>
<text x="371.2" y="282.9">SIZE</text>
<text x="390.9" y="282.9">SHEET</text>
</g>
</svg>
